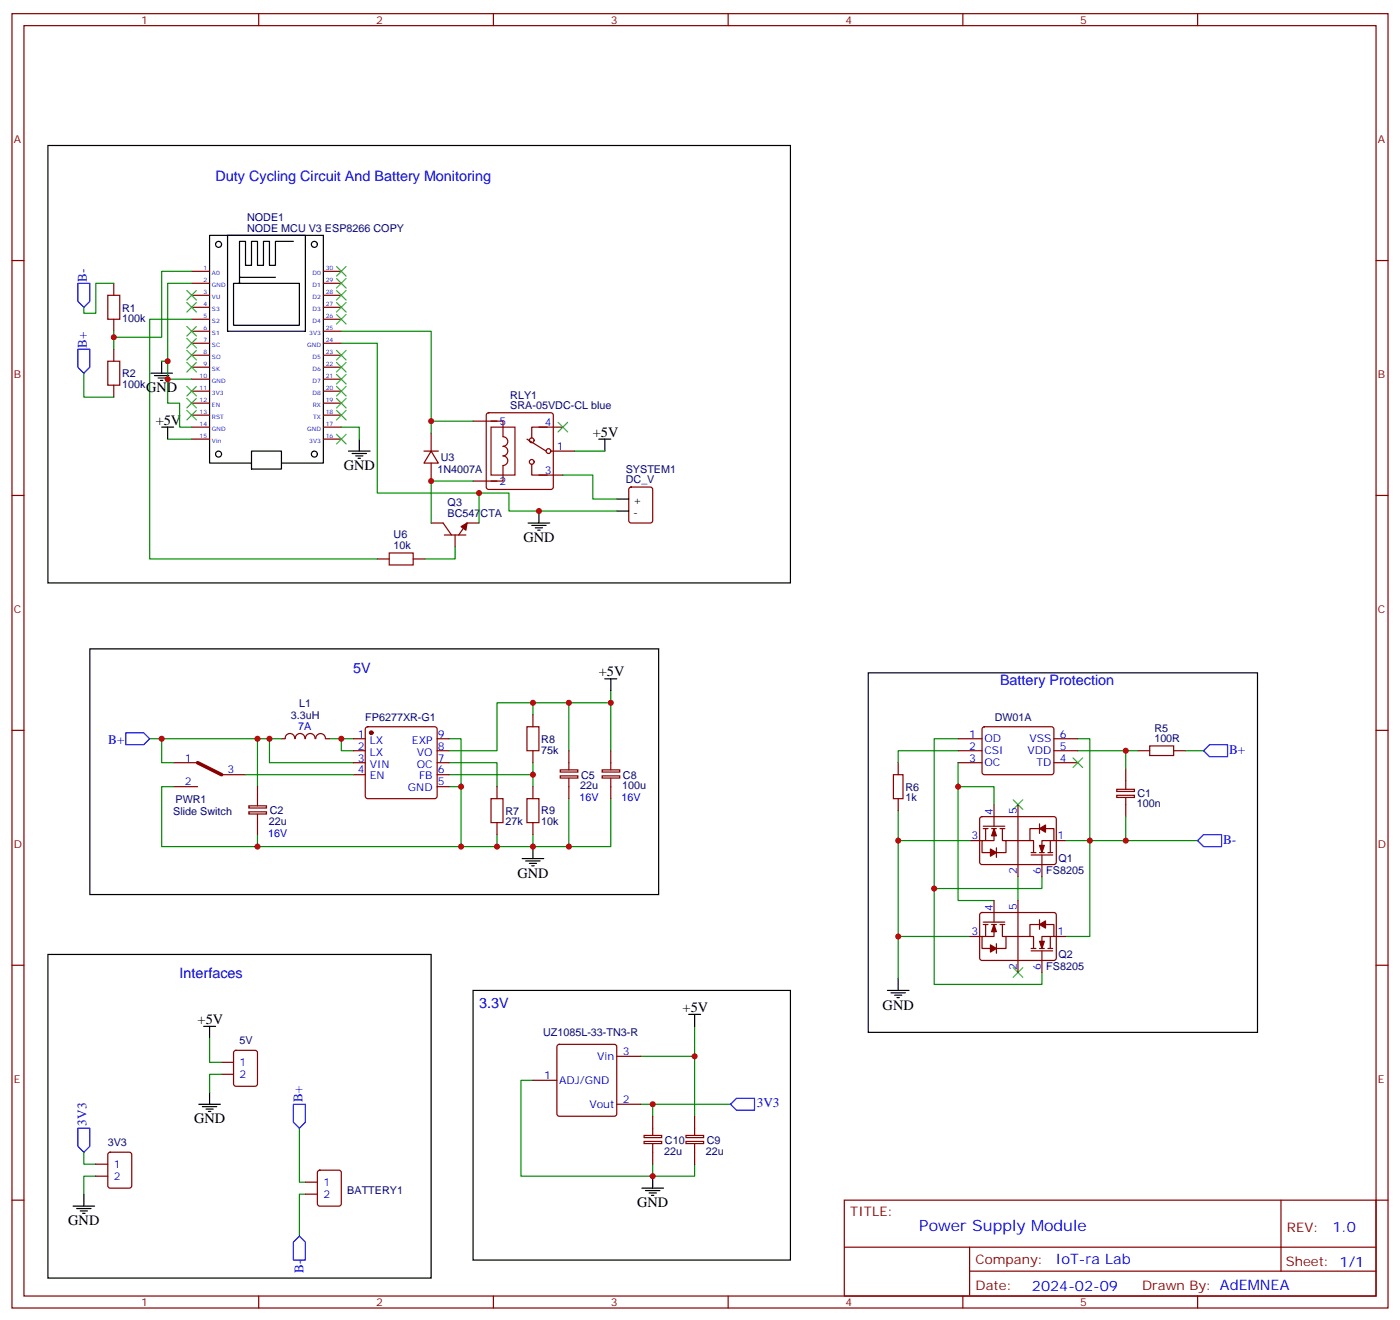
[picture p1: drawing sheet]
<svg xmlns="http://www.w3.org/2000/svg" width="412mm" height="389mm" viewBox="0 0 412 389" stroke-linecap="round" stroke-linejoin="round" font-family="sans-serif">
<g fill="none" stroke="#870000" stroke-width=".35">
<path d="M3.5 4h405.4v381h-405.4zM7.1 7.5h398.2v374h-398.2zM76.2 4v3.5M145.3 4v3.5M214.5 4v3.5M283.6 4v3.5M352.8 4v3.5M3.5 76.7h3.6M56.4 79.9h5.3M95.2 79.9h5.3M405.3 76.7h3.6M31.7 86.9h3.6v7.1h-3.6z"/>
<path d="M33.5 83.4v3.5M33.5 94v3.5M56.4 83.4h5.3M56.4 86.9h5.3M56.4 90.5h5.3M56.4 94h5.3M56.4 97.5h5.3M95.2 83.4h5.3M95.2 86.9h5.3M95.2 90.5h5.3M95.2 94h5.3M95.2 97.5h5.3"/>
<path d="M31.7 106.3h3.6v7.1h-3.6zM33.5 102.8v3.5M33.5 113.4v3.5M56.4 101h5.3M56.4 104.6h5.3M56.4 108.1h5.3M56.4 111.6h5.3M56.4 115.1h5.3M56.4 118.7h5.3M95.2 101h5.3M95.2 104.6h5.3M95.2 108.1h5.3"/>
<path d="M95.2 111.6h5.3M95.2 115.1h5.3M95.2 118.7h5.3M56.4 122.2h5.3M56.4 125.7h5.3M56.4 129.3h5.3M95.2 122.2h5.3M95.2 125.7h5.3M95.2 129.3h5.3M124.9 132.8h4.2M127 132.8l2.1 3.5h-4.2zM127 127.5v5.3"/>
<path d="M127 136.3v5.3M139.3 124h7.1M143.5 121.7l.4-.2h18.4l.5 .2 .2 .5v21.2l-.3 .5-.4 .2h-18.4l-.5-.3-.2-.4v-21.2zM144.6 124h3.6v4.6a1.41 1.41 0 0 1 1.4 1.4 1.41 1.41 0 0 1-1.4 1.4 1.41 1.41 0 0 1 1.4 1.4 1.41 1.41 0 0 1-1.4 1.4 1.41 1.41 0 0 1 1.4 1.4 1.41 1.41 0 0 1-1.4 1.4v4.6h-3.6M155.2 129.3l5.7 3.5M156.6 136.7v3.1h4.6M158.7 125.7h7.1M158.7 139.8h7.1M161.2 125.7h-4.6v3.2M162.3 132.8h7M3.5 145.8h3.6M127 154h3.5l2.5 3.5"/>
<path d="M130.9 157.5h6.3M134.1 157.5v3.5M139.3 141.6h7.1M141.1 154h-3.5l-2.5 3.5M185.4 143.6l.5-.2h5.7l.6 .4 .1 9.4-.5 .7-5.9 .1-.6-.5-.1-9.4zM405.3 145.8h3.6M111.1 164.5h3.6M121.7 164.5h3.5M3.5 215h3.6M82.9 217.5h1.1M84 217.4a1.41 1.41 0 0 1 1.4-1.5 1.41 1.41 0 0 1 1.4 1.5M87 217.4a1.41 1.41 0 0 1 1.4-1.5 1.41 1.41 0 0 1 1.4 1.5"/>
<path d="M90 217.4a1.41 1.41 0 0 1 1.4-1.5 1.41 1.41 0 0 1 1.4 1.5M93 217.4a1.41 1.41 0 0 1 1.4-1.5 1.41 1.41 0 0 1 1.4 1.5M96 217.5h1M104.1 217.5h3.5M107.8 214.1l.5-.2h19.8l.5 .2 .2 .5v19.8l-.3 .5-.4 .2h-19.8l-.5-.2-.2-.5v-19.8zM128.8 217.5h3.5M155.2 213.9h3.5v7.1h-3.5zM157 210.4v3.5M282.2 217.5h7.1M289.5 214.1l.5-.2 20 .1 .4 .6v13l-.7 .4h-20l-.4-.7v-12.7zM310.4 217.5h7.1M338.7 219.6h7v2.8h-7z"/>
<path d="M405.3 215h3.6M51.2 224.5h7M51.2 231.6h7M65.3 228h7M73.3 239h5.2v.6h-5.2zM73.3 237.2h5.2v.6h-5.2zM75.8 231.6v5.6M75.8 239.7v6M104.1 221h3.5M104.1 224.5h3.5M104.1 228h3.5M128.8 221h3.5"/>
<path d="M128.8 224.5h3.5M128.8 228h3.5M128.8 231.6h3.5M144.6 235.1h3.6v7h-3.6zM146.4 231.6v3.5M155.2 235.1h3.5v7h-3.5zM157 221v3.5M157 231.6v3.5M165 228.4h5.2v.6h-5.2zM165 226.6h5.2v.7h-5.2zM167.6 221v5.6M167.6 229.1v6"/>
<path d="M177.4 228.4h5.2v.6h-5.2zM177.4 226.6h5.2v.7h-5.2zM179.9 221v5.6M179.9 229.1v6M263.2 228h2.8v7.1h-2.8zM264.6 224.5v3.5M264.6 235.1v3.5M282.2 221h7.1M282.2 224.5h7.1M292.8 236.9v6.3M299.9 236.9v21.1M310.4 221h7.1"/>
<path d="M310.4 224.5h7.1M329 232.3h5.2v.7h-5.2zM329 234.1h5.2v.6h-5.2zM331.6 226.3v6M331.6 234.7v5.7M335.1 221h3.6M345.7 221h3.5M146.4 242.1v3.6M157 242.1v3.6M285.8 247.4h3.5M288.8 240.6l.5-.2h21.4l.4 .7v13l-.7 .4-21.4-.1-.4-.6v-12.7zM289.6 243.2h6.4"/>
<path d="M289.6 243.9h1.4M290.3 243.9v3.5M292.1 243.9h1.4M292.8 243.9v3.5h-3.5v3.6h2.4M293.5 249.6v2.8M294.6 243.9h1.4M295.3 243.9v3.5h1v3.6h-2.8M296.3 247.4h7.1M303.7 251.7h6.4M303.7 251h1.5M306.2 243.9h-2.8v3.5h1v3.6M306.2 242.5v2.8"/>
<path d="M306.2 251h1.4M306.9 251.7v6.3M308 243.9h2.4v3.5h-3.5v3.6M308.7 251h1.4M309.4 247.4v3.6M310.4 247.4h3.6M285.8 275.7h3.5M288.8 268.8l.5-.2 21.4 .1 .4 .6v13l-.7 .4h-21.4l-.4-.7v-12.7zM289.6 271.4h6.4M289.6 272.1h1.4M290.3 272.1v3.6M292.1 272.1h1.4"/>
<path d="M292.8 272.1v3.6h-3.5v3.5h2.4M292.8 265.1v6.3M293.5 277.8v2.8M294.6 272.1h1.4M295.3 272.1v3.6h1v3.5h-2.8M296.3 275.7h7.1M299.9 265.1v21.1M303.7 279.9h6.4M303.7 279.2h1.5M306.2 272.1h-2.8v3.6h1v3.5M306.2 270.7v2.8M306.2 279.2h1.4"/>
<path d="M306.9 279.9v6.3M308 272.1h2.4v3.6h-3.5v3.5M308.7 279.2h1.4M309.4 275.7v3.5M310.4 275.7h3.6M3.5 284.1h3.6M405.3 284.1h3.6M65.3 312.7h3.5M65.3 316.2h3.5M69 309.4l.5-.2h5.6l.7 .4v9.5l-.4 .6-5.9 .1-.7-.5v-9.4zM157 318h7M164.3 307.6l.4-.2h16.3l.5 .2 .2 .5v19.8l-.3 .5-.4 .2h-16.3l-.5-.3-.2-.4v-19.8z"/>
<path d="M181.7 310.9h7M32 339.4l.5-.2h5.6l.7 .4v9.4l-.5 .7h-5.8l-.7-.4-.1-9.4zM181.7 325h7M189.7 336h5.2v.6h-5.2zM189.7 334.2h5.2v.7h-5.2zM192.3 328.6v5.6M192.3 336.7v6M202.1 336h5.2v.6h-5.2zM202.1 334.2h5.2v.7h-5.2zM204.6 328.6v5.6M204.6 336.7v6M3.5 353.3h3.6"/>
<path d="M28.2 342.7h3.5M28.2 346.2h3.5M90 348h3.5M90 351.5h3.5M93.7 344.7l.5-.2h5.6l.7 .4v9.4l-.4 .7h-5.9l-.7-.4v-9.4zM248.7 353.3h156.6v28.2h-156.6zM377.3 353.3v20.9M405.3 353.3h3.6M248.7 367.1h156.5M285.6 374.2h119.6M285.6 367.1v14.1M76.2 381.5v3.5"/>
<path d="M145.3 381.5v3.5M214.5 381.5v3.5M283.6 381.5v3.5M352.8 381.5v3.5"/>
<circle cx="156.6" cy="136" r=".71"/>
<circle cx="156.6" cy="129.6" r=".71"/>
<circle cx="161.6" cy="132.8" r=".71"/>
</g>
<g fill="none" stroke="#008700" stroke-width=".35">
<path d="M56.4 79.9h-8.8v19.4h-14.1M33.5 83.4h-5.3v8.8h-3.5v-1.7M33.5 97.5v5.3M56.4 94h-12.3v70.5h67M56.4 83.4h-7v22.9h-1.8M100.5 97.5h26.5v26.5M24.7 109.9v7h8.8M49.4 106.3v5.3h7M49.4 111.6v7.1h3.5v7h3.5M100.5 101h10.6v44.1h30v8.9M49.4 129.3h7M100.5 125.7h5.3v3.6"/>
<path d="M139.3 124h-12.3v3.5M165.8 139.8h8.8v7.1h7.1M169.3 132.8h8.9M139.3 141.6h-12.3v12.4M141.1 145.1h8.8v5.3h31.8M134.1 161v3.5h-8.9M44.1 217.5h38.8M47.6 217.5v7h3.6M75.8 217.5v14.1M79.4 217.5v7h24.7M97 217.5h3.5v3.5h3.6M100.5 217.5h3.6"/>
<path d="M132.3 217.5h3.5v31.7h10.6M157 206.9v3.5M167.6 206.9v14.1M179.9 203.3v3.6h-33.5v14.1h-14.1M179.9 206.9v14.1M282.2 217.5h-7v44h31.7v-3.5M317.5 217.5h3.5v29.9h10.6M51.2 231.6h-3.6v17.6h88.2M72.3 228h31.8M132.3 224.5h14.1v7.1M132.3 228h24.7M132.3 231.6h3.5"/>
<path d="M157 224.5v7.1M167.6 235.1v14.1h-10.6M179.9 235.1v14.1h-12.3M264.6 238.6v8.8M282.2 231.6v33.5h10.6M282.2 224.5v7.1h10.6v5.3M282.2 221h-17.6v3.5M317.5 221h17.6M331.6 221v5.3M349.2 221h5.3M75.8 245.7v3.5M146.4 245.7v3.5"/>
<path d="M157 245.7v3.5h-10.6M285.8 247.4h-21.2v40.6M299.9 258v7.1M314 247.4h7v28.3h-7M331.6 240.4v7h21.2M264.6 275.7h21.2M275.2 261.5v28.3h31.7v-3.6M61.7 305.6v7.1h3.6M65.3 316.2h-3.6v5.3M157 318h-3.5v28.2h38.8M188.7 310.9h15.9M204.6 302.1v26.5"/>
<path d="M24.7 339.2v3.5h3.5M88.2 332.1v15.9h1.8M188.7 325h26.5M192.3 325v3.6M28.2 346.2h-3.5v5.3M90 351.5h-1.8v12.4M192.3 342.7v3.5M204.6 342.7v3.5h-12.3"/>
</g>
<path d="M22.9 83.4h3.6v5.3l-1.8 1.8-1.8-1.8zM22.9 102.8h3.6v5.3l-1.8 1.8-1.8-1.8zM37 215.7h5.3l1.8 1.8-1.8 1.7h-5.3zM354.5 221l1.8-1.8h5.3v3.5h-5.3zM354.5 245.7h5.3v3.5h-5.3l-1.7-1.8zM22.9 332.1h3.6v5.3l-1.8 1.8-1.8-1.8zM86.4 325h3.6v5.3l-1.8 1.8-1.8-1.8zM215.2 325l1.8-1.7h5.2v3.5h-5.2zM88.2 363.9l1.8 1.7v5.3h-3.6v-5.3z" fill="none" stroke="#00f" stroke-width=".35"/>
<g fill="none" stroke="#000" stroke-width=".35">
<path d="M14.1 42.8h218.7v128.8h-218.7zM67 69.3h23v28.2h-23zM86.4 71h-5.3v7.1h-1.7v-7.1h-1.8v7.1h-1.8v-7.1h-1.7v7.1h-1.8v-7.1h-1.7v10.6h10.5M70.6 81.6v1.8h-1.8v12.3h19.4v-12.3h-17.6M44.4 109.9h6.4M45.5 110.6h4.2M46.6 111.3h2.1M47.3 112h.7M47.6 106.3v3.6M47.6 125.7h3.6M49.4 125.7v3.6M74.1 132.8h8.8v5.3h-8.8z"/>
<path d="M74.1 136.3h-12.4v-67h33.5v67h-12.3M102.7 132.8h6.3M103.7 133.5h4.2M104.8 134.2h2.1M105.5 134.9h.7M105.8 129.3v3.5M176.4 129.3h3.5M178.2 129.3v3.5M155.6 154h6.3M156.6 154.7h4.3M157.7 155.4h2.1M158.4 156.1h.7"/>
<path d="M158.7 150.4v3.6M181.7 146.9h3.5M181.7 150.4h3.5M26.5 191h167.5v72.3h-167.5zM178.2 199.8h3.5M179.9 199.8v3.5M255.8 198h114.6v105.9h-114.6zM153.8 252.7h6.4M154.9 253.4h4.2M155.9 254.1h2.1M156.6 254.8h.7M157 249.2v3.5"/>
<path d="M14.1 281h112.9v95.2h-112.9zM139.3 291.5h93.5v79.4h-93.5zM202.8 298.6h3.6M204.6 298.6v3.5M261.4 291.5h6.4M262.5 292.2h4.2M263.5 292.9h2.1M264.2 293.7h.7M264.6 288v3.5M60 302.1h3.5M61.7 302.1v3.5M58.6 325h6.3"/>
<path d="M59.6 325.8h4.3M60.7 326.5h2.1M61.4 327.2h.7M61.7 321.5v3.5M21.5 355h6.4M22.6 355.7h4.2M23.6 356.4h2.2M24.3 357.2h.7M24.7 351.5v3.5M189.1 349.7h6.3M190.1 350.4h4.3M191.2 351.2h2.1"/>
<path d="M191.9 351.9h.7M192.3 346.2v3.5"/>
<circle cx="64.4" cy="71.9" r=".88"/>
<circle cx="92.6" cy="71.9" r=".88"/>
<circle cx="64.4" cy="133.7" r=".88"/>
<circle cx="92.6" cy="133.7" r=".88"/>
</g>
<g fill="#870000" stroke="#870000" stroke-width=".35">
<path d="M306.2 277.1h1.4l-.7 2.1z"/>
<path d="M306.2 272.1l1.8-1v2.1z"/>
<path d="M292.8 272.1l.7 2.1h-1.4z"/>
<path d="M291.7 278.1l1.8 1.1-1.8 1z"/>
<path d="M306.2 248.8h1.4l-.7 2.2z"/>
<path d="M306.2 243.9l1.8-1v2.1z"/>
<path d="M292.8 243.9l.7 2.1h-1.4z"/>
<path d="M291.7 249.9l1.8 1.1-1.8 1z"/>
<path d="M135.8 155l1.8-1-.4 2.1z"/>
<circle cx="109.4" cy="215.7" r=".53"/>
</g>
<path d="M58.2 224.5l7.1 3.5" fill="none" stroke="#870000" stroke-width="1.1"/>
<g fill="none" stroke="#3c3" stroke-width=".35">
<path d="M99.1 78.5l2.9 2.8M102 78.5l-2.9 2.8M55 99.6l2.9 2.8M55 96.1l2.9 2.8M55 89l2.9 2.9M55 85.5l2.9 2.8M57.9 99.6l-2.9 2.8M57.9 96.1l-2.9 2.8M57.9 89l-2.9 2.9M57.9 85.5l-2.9 2.8M99.1 89l2.9 2.9M99.1 92.6l2.9 2.8"/>
<path d="M99.1 82l2.9 2.8M99.1 85.5l2.9 2.8M102 89l-2.9 2.9M102 92.6l-2.9 2.8M102 82l-2.9 2.8M102 85.5l-2.9 2.8M55 117.3l2.9 2.8M55 113.7l2.9 2.9M55 106.7l2.9 2.8M55 103.2l2.9 2.8M57.9 117.3l-2.9 2.8M57.9 113.7l-2.9 2.9"/>
<path d="M57.9 106.7l-2.9 2.8M57.9 103.2l-2.9 2.8M99.1 103.2l2.9 2.8M99.1 106.7l2.9 2.8M99.1 110.2l2.9 2.8M99.1 113.7l2.9 2.9M99.1 117.3l2.9 2.8M102 103.2l-2.9 2.8M102 106.7l-2.9 2.8M102 110.2l-2.9 2.8M102 113.7l-2.9 2.9M102 117.3l-2.9 2.8"/>
<path d="M55 120.8l2.9 2.8M57.9 120.8l-2.9 2.8M99.1 120.8l2.9 2.8M99.1 127.8l2.9 2.9M102 120.8l-2.9 2.8M102 127.8l-2.9 2.9M164.4 124.3l2.8 2.8M167.2 124.3l-2.8 2.8M298.4 235.4l2.9 2.9M301.3 235.4l-2.9 2.9M316.1 223.1l2.8 2.8M318.9 223.1l-2.8 2.8"/>
<path d="M298.4 284.8l2.9 2.9M301.3 284.8l-2.9 2.9"/>
</g>
<path d="M114.7 162.8h7v3.5h-7z" fill="none" stroke="#a10000" stroke-width=".35"/>
<path d="M144.6 125.7h7.1v14.1h-7.1z" fill="none" stroke="#870f00" stroke-width=".35"/>
<g fill="#c00">
<circle cx="192.3" cy="346.2" r=".88"/>
<circle cx="192.3" cy="325" r=".88"/>
<circle cx="204.6" cy="310.9" r=".88"/>
<circle cx="75.8" cy="249.2" r=".88"/>
<circle cx="135.8" cy="249.2" r=".88"/>
<circle cx="167.6" cy="249.2" r=".88"/>
<circle cx="157" cy="249.2" r=".88"/>
<circle cx="146.4" cy="249.2" r=".88"/>
<circle cx="47.6" cy="217.5" r=".88"/>
<circle cx="79.4" cy="217.5" r=".88"/>
<circle cx="75.8" cy="217.5" r=".88"/>
<circle cx="167.6" cy="206.9" r=".88"/>
<circle cx="157" cy="206.9" r=".88"/>
<circle cx="135.8" cy="231.6" r=".88"/>
<circle cx="100.5" cy="217.5" r=".88"/>
<circle cx="179.9" cy="206.9" r=".88"/>
<circle cx="157" cy="228" r=".88"/>
<circle cx="264.6" cy="275.7" r=".88"/>
<circle cx="331.6" cy="247.4" r=".88"/>
<circle cx="264.6" cy="247.4" r=".88"/>
<circle cx="282.2" cy="231.6" r=".88"/>
<circle cx="321" cy="247.4" r=".88"/>
<circle cx="331.6" cy="221" r=".88"/>
<circle cx="275.2" cy="261.5" r=".88"/>
<circle cx="127" cy="141.6" r=".88"/>
<circle cx="127" cy="124" r=".88"/>
<circle cx="141.1" cy="145.1" r=".88"/>
<circle cx="33.5" cy="99.3" r=".88"/>
<circle cx="158.8" cy="150.4" r=".88"/>
<circle cx="49.4" cy="106.3" r=".88"/>
<circle cx="49.4" cy="111.6" r=".88"/>
</g>
<text font-size="4.6" fill="#00f" x="270.8" y="362.3">Power Supply Module</text>
<g font-size="4.2" fill="#00f">
<text x="63.5" y="53.4">Duty Cycling Circuit And Battery Monitoring</text>
<text x="104.1" y="198">5V</text>
<text x="294.6" y="201.6">Battery Protection</text>
<text x="52.9" y="288">Interfaces</text>
<text x="141.1" y="296.8">3.3V</text>
<text x="392.5" y="362.5">1.0</text>
<text x="310.9" y="372.1">IoT-ra Lab</text>
<text x="304" y="379.9">2024-02-09</text>
</g>
<g font-size="4.2">
<text x="43" y="115.5">GND</text>
<text x="45.9" y="125">+5V</text>
<text x="174.6" y="128.6">+5V</text>
<text x="101.2" y="138.4">GND</text>
<text x="154.2" y="159.6">GND</text>
<text x="176.4" y="199.1">+5V</text>
<text x="152.4" y="258.4">GND</text>
<text x="201.1" y="297.9">+5V</text>
<text x="260" y="297.2">GND</text>
<text x="58.2" y="301.4">+5V</text>
<text x="57.1" y="330.7">GND</text>
<text x="187.7" y="355.4">GND</text>
<text x="20.1" y="360.7">GND</text>
</g>
<g font-size="3.9" fill="#00f">
<text x="25.6" y="83" transform="rotate(-90 25.6 83)">B-</text>
<text x="25.6" y="102.4" transform="rotate(-90 25.6 102.4)">B+</text>
<text x="31.9" y="219">B+</text>
<text x="362" y="221.9">B+</text>
<text x="360.3" y="248.3">B-</text>
<text x="89.1" y="324.4" transform="rotate(-90 89.1 324.4)">B+</text>
<text x="222.9" y="325.9">3V3</text>
<text x="25.4" y="331.3" transform="rotate(-90 25.4 331.3)">3V3</text>
<text x="89.5" y="374.8" transform="rotate(-90 89.5 374.8)">B-</text>
</g>
<g font-size="3.9" fill="#800">
<text x="250.5" y="357.9">TITLE:</text>
<text x="379.1" y="362.5">REV:</text>
<text x="287.4" y="372.1">Company:</text>
<text x="378.7" y="372.7">Sheet: 1/1</text>
<text x="287.4" y="379.7">Date:</text>
<text x="336.4" y="379.8">Drawn By: AdEMNEA</text>
</g>
<g font-size="3.2" fill="#800">
<text x="41.6" y="7">1</text>
<text x="110.8" y="7">2</text>
<text x="179.9" y="7">3</text>
<text x="249.1" y="7">4</text>
<text x="318.2" y="7">5</text>
<text x="4.1" y="42.1">A</text>
<text x="405.9" y="42.1">A</text>
<text x="4.1" y="111.3">B</text>
<text x="405.9" y="111.3">B</text>
<text x="4.1" y="180.4">C</text>
<text x="405.9" y="180.4">C</text>
<text x="4.1" y="249.6">D</text>
<text x="405.9" y="249.6">D</text>
<text x="4.1" y="318.7">E</text>
<text x="405.9" y="318.7">E</text>
<text x="41.6" y="384.5">1</text>
<text x="110.8" y="384.5">2</text>
<text x="179.9" y="384.5">3</text>
<text x="249.1" y="384.5">4</text>
<text x="318.2" y="384.5">5</text>
</g>
<g font-size="3.2" fill="#000080">
<text x="72.8" y="65.1">NODE1</text>
<text x="72.8" y="68.2">NODE MCU V3 ESP8266 COPY</text>
<text x="36" y="94.8">100k</text>
<text x="36" y="91.7">R1</text>
<text x="36" y="111.1">R2</text>
<text x="36" y="114.2">100k</text>
<text x="150.3" y="117.3">RLY1</text>
<text x="150.3" y="120.4">SRA-05VDC-CL blue</text>
<text x="129.8" y="135.7">U3</text>
<text x="128.9" y="139.3">1N4007A</text>
<text x="184.3" y="142.3">DC_V</text>
<text x="184.3" y="139.2">SYSTEM1</text>
<text x="131.9" y="149">Q3</text>
<text x="131.9" y="152.2">BC547CTA</text>
<text x="116" y="161.7">10k</text>
<text x="116" y="158.4">U6</text>
<text x="88.1" y="208">L1</text>
<text x="85.7" y="211.5">3.3uH</text>
<text x="107.6" y="212.2">FP6277XR-G1</text>
<text x="293" y="212.2">DW01A</text>
<text x="340" y="215.3">R5</text>
<text x="159.5" y="221.8">75k</text>
<text x="159.5" y="218.6">R8</text>
<text x="340" y="218.5">100R</text>
<text x="170.9" y="232.4">22u</text>
<text x="171.2" y="229.2">C5</text>
<text x="183.3" y="232.4">100u</text>
<text x="183.5" y="229.2">C8</text>
<text x="266.7" y="232.7">R6</text>
<text x="51" y="239.8">Slide Switch</text>
<text x="51.7" y="236.2">PWR1</text>
<text x="79.4" y="239.8">C2</text>
<text x="148.9" y="239.8">R7</text>
<text x="159.5" y="239.8">R9</text>
<text x="266.7" y="235.9">1k</text>
<text x="334.9" y="237.6">100n</text>
<text x="335" y="234.5">C1</text>
<text x="79.2" y="243">22u</text>
<text x="148.9" y="242.9">27k</text>
<text x="159.5" y="243">10k</text>
<text x="308.2" y="257.4">FS8205</text>
<text x="311.8" y="253.8">Q1</text>
<text x="308.2" y="285.6">FS8205</text>
<text x="311.8" y="282.1">Q2</text>
<text x="160" y="305.1">UZ1085L-33-TN3-R</text>
<text x="70.6" y="307.4">5V</text>
<text x="31.7" y="337.4">3V3</text>
<text x="195.6" y="340">22u</text>
<text x="195.9" y="336.8">C10</text>
<text x="208" y="340">22u</text>
<text x="208.2" y="336.8">C9</text>
<text x="102.3" y="351.5">BATTERY1</text>
</g>
<g font-size="3.2" fill="#00f">
<text x="147.1" y="125">5</text>
<text x="160.5" y="125.4">4</text>
<text x="164" y="132.4">1</text>
<text x="147.1" y="142.7">2</text>
<text x="160.5" y="139.5">3</text>
<text x="87.8" y="215">7A</text>
<text x="105.4" y="217.1">1</text>
<text x="105.4" y="220.6">2</text>
<text x="108.9" y="218.9">LX</text>
<text x="121.4" y="218.9">EXP</text>
<text x="128.9" y="220.6">8</text>
<text x="128.9" y="217.1">9</text>
<text x="285.5" y="217.1">1</text>
<text x="285.5" y="220.6">2</text>
<text x="290" y="218.5">OD</text>
<text x="303.2" y="218.5">VSS</text>
<text x="312.2" y="220.6">5</text>
<text x="312.2" y="217.1">6</text>
<text x="54.4" y="224.2">1</text>
<text x="67" y="227.7">3</text>
<text x="105.4" y="224.2">3</text>
<text x="105.4" y="227.7">4</text>
<text x="108.9" y="222.4">LX</text>
<text x="108.9" y="225.9">VIN</text>
<text x="122.7" y="225.9">OC</text>
<text x="122.8" y="222.4">VO</text>
<text x="128.9" y="227.7">6</text>
<text x="128.9" y="224.2">7</text>
<text x="285.5" y="224.2">3</text>
<text x="290" y="222">CSI</text>
<text x="290" y="225.6">OC</text>
<text x="302.7" y="222">VDD</text>
<text x="305.3" y="225.6">TD</text>
<text x="312.2" y="224.2">4</text>
<text x="54.4" y="231.2">2</text>
<text x="108.9" y="229.4">EN</text>
<text x="120.2" y="233">GND</text>
<text x="123.5" y="229.4">FB</text>
<text x="128.9" y="231.2">5</text>
<text x="170.7" y="235.8">16V</text>
<text x="183.1" y="235.8">16V</text>
<text x="299.5" y="239.7" transform="rotate(-90 299.5 239.7)">5</text>
<text x="292.5" y="240" transform="rotate(-90 292.5 240)">4</text>
<text x="79" y="246.4">16V</text>
<text x="286.2" y="247.1">3</text>
<text x="311.5" y="247.1">1</text>
<text x="299.5" y="257.2" transform="rotate(-90 299.5 257.2)">2</text>
<text x="306.6" y="257.2" transform="rotate(-90 306.6 257.2)">6</text>
<text x="292.5" y="268.3" transform="rotate(-90 292.5 268.3)">4</text>
<text x="299.5" y="267.9" transform="rotate(-90 299.5 267.9)">5</text>
<text x="286.2" y="275.3">3</text>
<text x="311.5" y="275.3">1</text>
<text x="299.5" y="285.4" transform="rotate(-90 299.5 285.4)">2</text>
<text x="306.6" y="285.4" transform="rotate(-90 306.6 285.4)">6</text>
<text x="175.9" y="312">Vin</text>
<text x="183.4" y="310.6">3</text>
<text x="70.6" y="313.8">1</text>
<text x="70.6" y="317.3">2</text>
<text x="160.3" y="317.6">1</text>
<text x="164.7" y="319.1">ADJ/GND</text>
<text x="173.6" y="326.1">Vout</text>
<text x="183.4" y="324.7">2</text>
<text x="33.5" y="343.7">1</text>
<text x="33.5" y="347.3">2</text>
<text x="95.2" y="349">1</text>
<text x="95.2" y="352.6">2</text>
</g>
<g font-size="3.2">
<text x="186.5" y="148.3">+</text>
<text x="186.5" y="151.8">-</text>
</g>
<g font-size="1.8" fill="#00f">
<text x="59.9" y="79.5">1</text>
<text x="59.9" y="83">2</text>
<text x="62.4" y="80.9">A0</text>
<text x="92.1" y="80.9">D0</text>
<text x="96" y="79.5">30</text>
<text x="96" y="83">29</text>
<text x="59.9" y="86.6">3</text>
<text x="62.4" y="84.5">GND</text>
<text x="62.4" y="88">VU</text>
<text x="92.1" y="84.5">D1</text>
<text x="92.1" y="88">D2</text>
<text x="96" y="86.6">28</text>
<text x="59.9" y="90.1">4</text>
<text x="59.9" y="93.6">5</text>
<text x="62.4" y="91.5">S3</text>
<text x="62.4" y="95">S2</text>
<text x="92.1" y="91.5">D3</text>
<text x="92.1" y="95">D4</text>
<text x="96" y="90.1">27</text>
<text x="96" y="93.6">26</text>
<text x="59.9" y="97.2">6</text>
<text x="59.9" y="100.7">7</text>
<text x="62.4" y="98.6">S1</text>
<text x="91.1" y="98.6">3V3</text>
<text x="96" y="97.2">25</text>
<text x="96" y="100.7">24</text>
<text x="59.9" y="104.2">8</text>
<text x="59.9" y="107.7">9</text>
<text x="62.4" y="102.1">SC</text>
<text x="62.4" y="105.6">SO</text>
<text x="90.5" y="102.1">GND</text>
<text x="92.1" y="105.6">D5</text>
<text x="96" y="104.2">23</text>
<text x="96" y="107.7">22</text>
<text x="58.8" y="111.3">10</text>
<text x="62.4" y="109.1">SK</text>
<text x="62.4" y="112.7">GND</text>
<text x="92.1" y="109.1">D6</text>
<text x="92.1" y="112.7">D7</text>
<text x="96" y="111.3">21</text>
<text x="58.8" y="114.8">11</text>
<text x="58.8" y="118.3">12</text>
<text x="62.4" y="116.2">3V3</text>
<text x="62.4" y="119.7">EN</text>
<text x="92.1" y="116.2">D8</text>
<text x="92.1" y="119.7">RX</text>
<text x="96" y="114.8">20</text>
<text x="96" y="118.3">19</text>
<text x="58.8" y="121.8">13</text>
<text x="58.8" y="125.4">14</text>
<text x="62.4" y="123.3">RST</text>
<text x="92.3" y="123.3">TX</text>
<text x="96" y="121.8">18</text>
<text x="96" y="125.4">17</text>
<text x="58.8" y="128.9">15</text>
<text x="62.4" y="126.8">GND</text>
<text x="62.4" y="130.3">Vin</text>
<text x="90.5" y="126.8">GND</text>
<text x="91.1" y="130.3">3V3</text>
<text x="96" y="128.9">16</text>
</g>
</svg>
